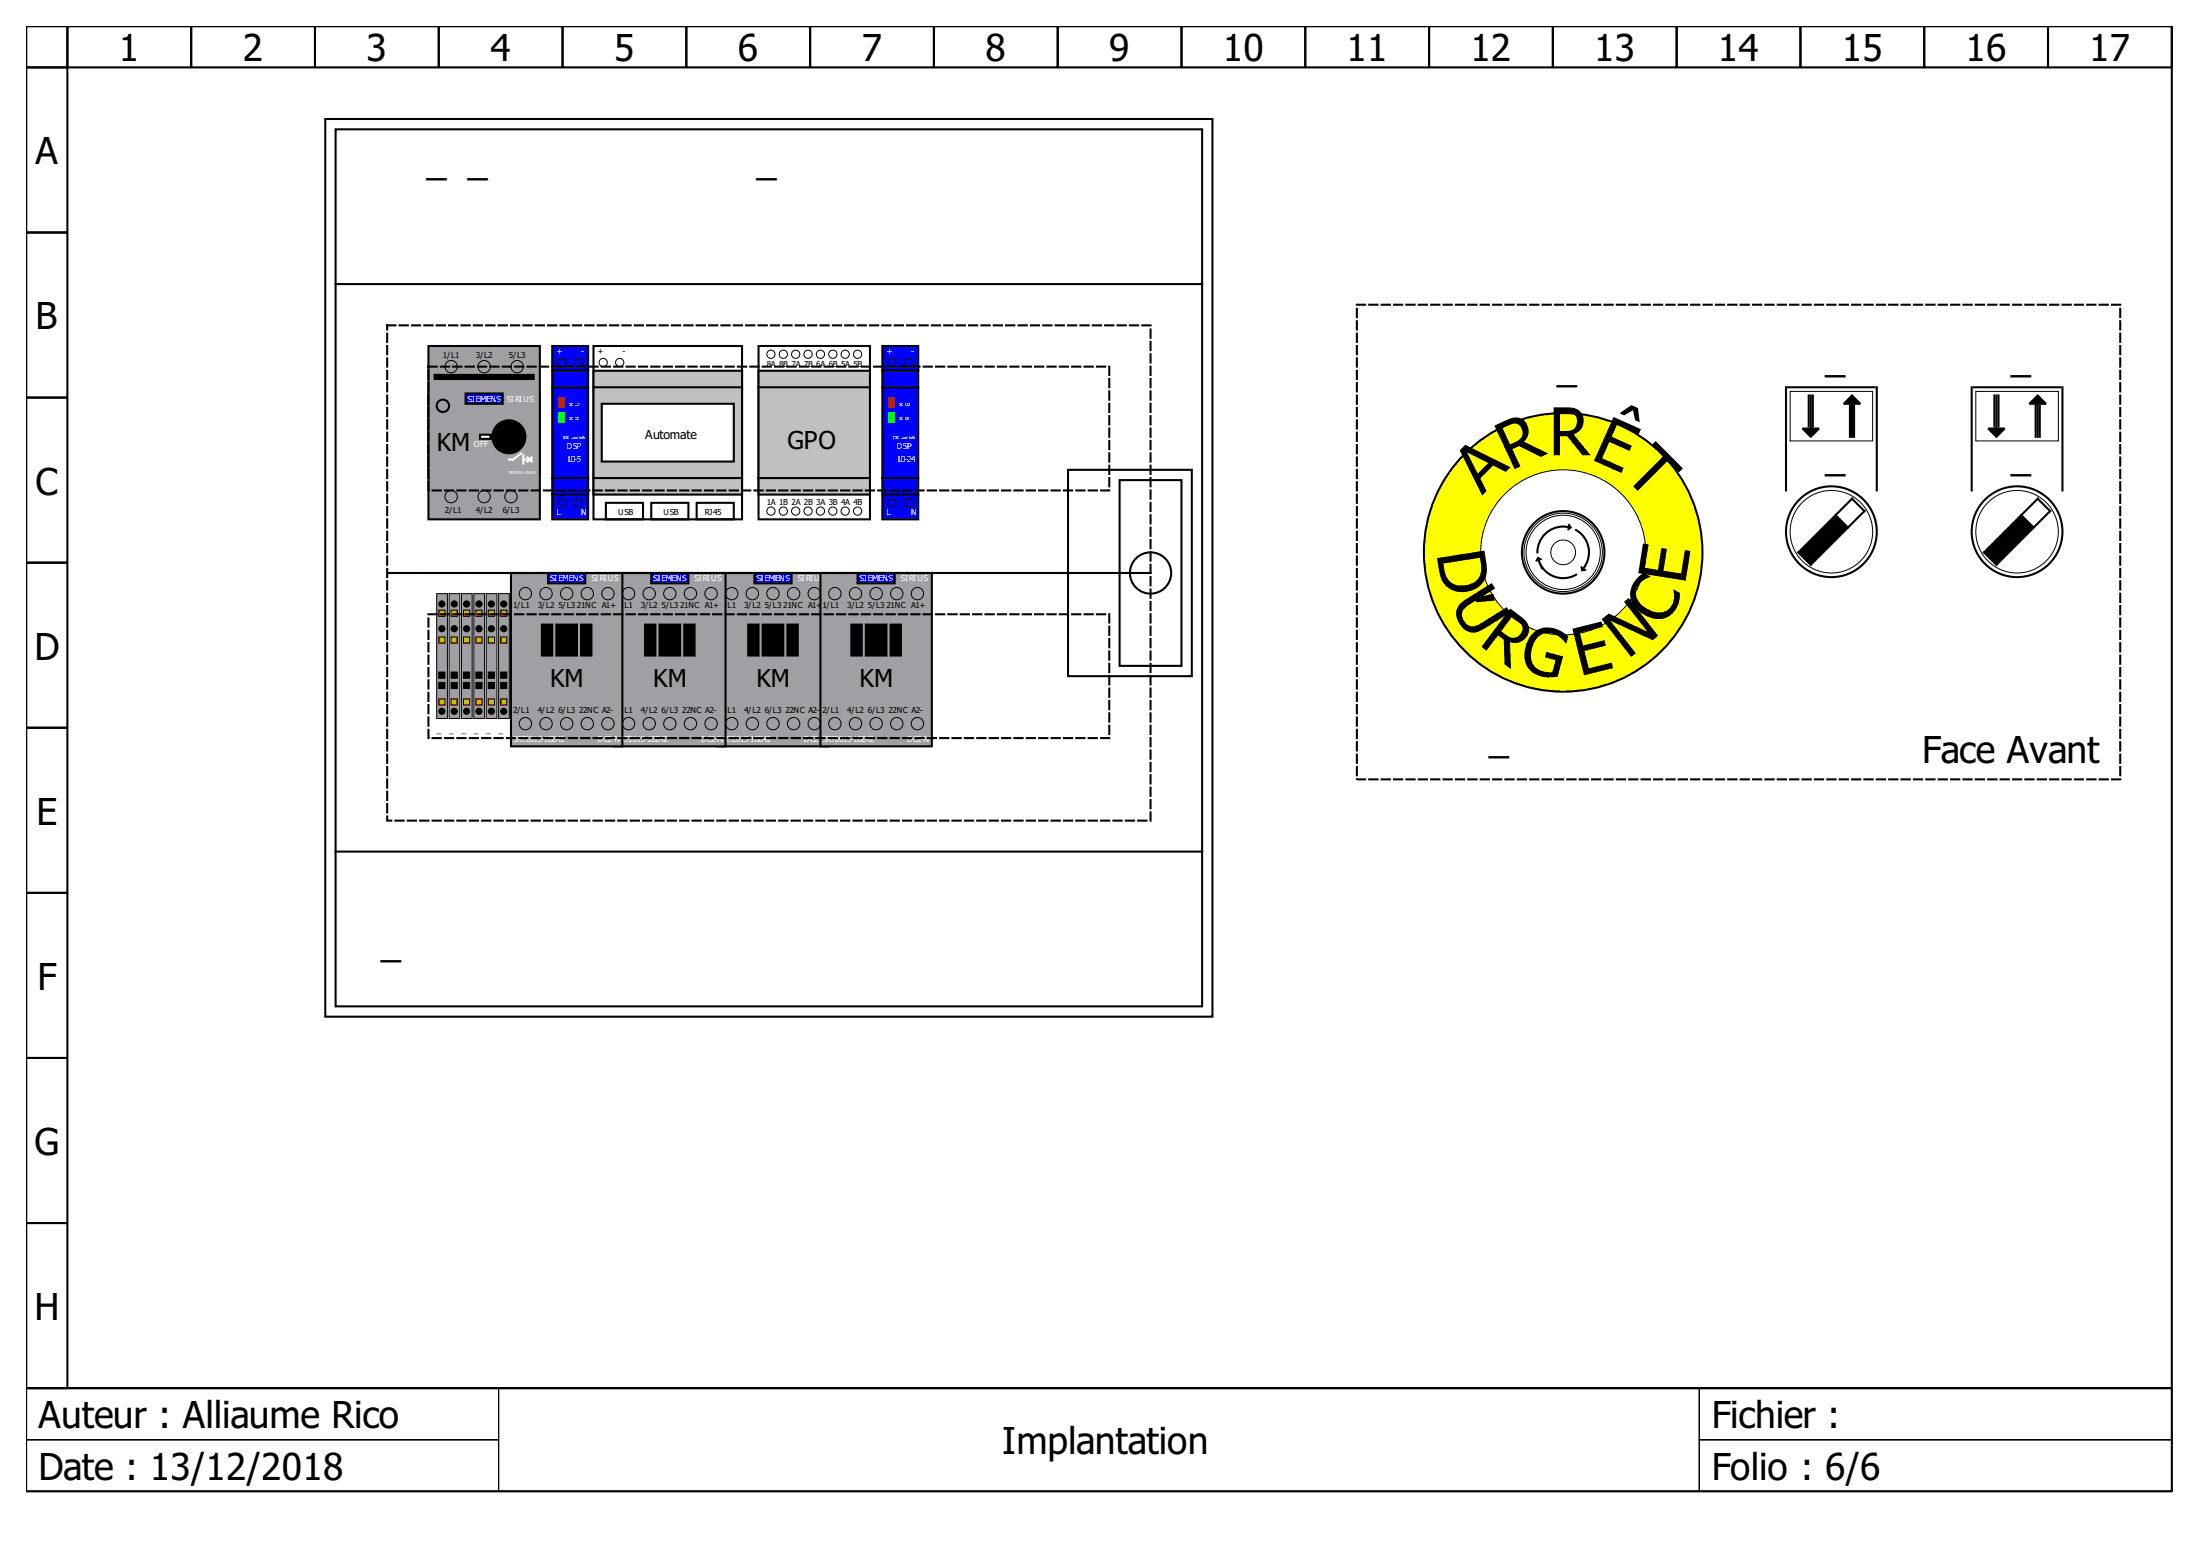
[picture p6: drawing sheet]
<svg xmlns="http://www.w3.org/2000/svg" width="297mm" height="210mm" viewBox="0 0 297 210" stroke-linecap="round" stroke-linejoin="round" font-family="sans-serif">
<g fill="none" stroke="#000" stroke-width=".28">
<path d="M3.5 3.5h289.7v183.9h-289.7zM3.5 3.5h5.6v5.6h-5.6zM3.5 9.1h5.6v22.3h-5.6zM9.1 3.5h16.7v5.6h-16.7zM25.8 3.5h16.7v5.6h-16.7zM42.5 3.5h16.7v5.6h-16.7zM59.2 3.5h16.8v5.6h-16.8zM76 3.5h16.7v5.6h-16.7zM92.7 3.5h16.7v5.6h-16.7zM109.4 3.5h16.7v5.6h-16.7zM126.1 3.5h16.7v5.6h-16.7zM142.8 3.5h16.7v5.6h-16.7z"/>
<path d="M159.5 3.5h16.7v5.6h-16.7zM176.2 3.5h16.8v5.6h-16.8zM193 3.5h16.7v5.6h-16.7zM209.7 3.5h16.7v5.6h-16.7zM226.4 3.5h16.7v5.6h-16.7zM243.1 3.5h16.7v5.6h-16.7zM259.8 3.5h16.7v5.6h-16.7zM276.5 3.5h16.7v5.6h-16.7zM3.5 31.4h5.6v22.3h-5.6zM3.5 53.7h5.6v22.3h-5.6zM80.1 46.7h20.1v23.4h-20.1zM3.5 76h5.6v22.2h-5.6z"/>
<path d="M81.8 67.9h5v2.2h-5zM87.9 67.9h5v2.2h-5zM94.1 67.9h5v2.2h-5zM3.5 98.2h5.6v22.3h-5.6zM3.5 120.5h5.6v22.3h-5.6zM3.5 142.8h5.6v22.3h-5.6zM3.5 165.1h5.6v22.3h-5.6zM3.5 187.4h289.7v13.9h-289.7z"/>
</g>
<g fill="none" stroke="#000" stroke-width=".14">
<path d="M3.5 187.4h63.8v6.9h-63.8zM3.5 194.3h63.8v7h-63.8zM67.3 187.4h162.1v13.9h-162.1zM229.4 187.4h63.8v6.9h-63.8zM229.4 194.3h63.8v7h-63.8z"/>
<circle cx="81.4" cy="48.9" r=".56"/>
<circle cx="83.7" cy="48.9" r=".56"/>
</g>
<path d="M183.2 41.1h103.1v64.1h-103.1z" fill="none" stroke="#000" stroke-width=".28" stroke-dasharray="1.1 .6"/>
<path d="M80.1 50h20.1v16.8h-20.1z" fill-rule="evenodd" fill="#c0c0c0" stroke="#000" stroke-width=".28"/>
<path d="M80.1 52.3h20.1M80.1 64.5h20.1" fill="none" stroke="#000" stroke-width=".28"/>
<path d="M81.2 54.5h17.9v7.8h-17.9z" fill-rule="evenodd" fill="#fff" stroke="#000" stroke-width=".28"/>
<path d="M119.1 46.7h4.9v23.4h-4.9z" fill-rule="evenodd" fill="#00f" stroke="#000" stroke-width=".28"/>
<g fill="none" stroke="#000" stroke-width=".14">
<circle cx="120.4" cy="48.9" r=".56"/>
<circle cx="122.7" cy="48.9" r=".56"/>
<circle cx="120.4" cy="67.9" r=".56"/>
<circle cx="122.7" cy="67.9" r=".56"/>
</g>
<path d="M119.1 50h4.9M119.1 52.3h4.9M119.1 66.8h4.9M119.1 64.5h4.9" fill="none" stroke="#000" stroke-width=".28"/>
<path d="M120 53.7h.8v1.4h-.8z" fill-rule="evenodd" fill="#f00"/>
<path d="M120 55.6h.8v1.4h-.8z" fill-rule="evenodd" fill="#0f0"/>
<path d="M96.8 77.3h15.1v23.4h-15.1z" fill-rule="evenodd" fill="#a0a0a4" stroke="#000" stroke-width=".28"/>
<g fill="none" stroke="#000" stroke-width=".14">
<circle cx="98.8" cy="80.1" r=".84"/>
<circle cx="98.8" cy="97.7" r=".84"/>
<circle cx="101.6" cy="80.1" r=".84"/>
<circle cx="101.6" cy="97.7" r=".84"/>
<circle cx="104.4" cy="80.1" r=".84"/>
<circle cx="104.4" cy="97.7" r=".84"/>
<circle cx="107.2" cy="80.1" r=".84"/>
<circle cx="107.2" cy="97.7" r=".84"/>
<circle cx="109.9" cy="80.1" r=".84"/>
<circle cx="109.9" cy="97.7" r=".84"/>
</g>
<g fill="#000" stroke="#000" stroke-width=".28">
<path d="M103 84.3h2.8v4.2h-2.8z" fill-rule="evenodd"/>
<path d="M106.3 84.3h1.4v4.2h-1.4z" fill-rule="evenodd"/>
</g>
<path d="M101.9 77.3h5v1.4h-5z" fill-rule="evenodd" fill="#00f" stroke="#000" stroke-width=".28"/>
<path d="M101 84.3h1.4v4.2h-1.4z" fill-rule="evenodd" fill="#000" stroke="#000" stroke-width=".28"/>
<path d="M82.9 77.3h15.1v23.4h-15.1z" fill-rule="evenodd" fill="#a0a0a4" stroke="#000" stroke-width=".28"/>
<g fill="none" stroke="#000" stroke-width=".14">
<circle cx="84.9" cy="80.1" r=".84"/>
<circle cx="84.9" cy="97.7" r=".84"/>
<circle cx="87.7" cy="80.1" r=".84"/>
<circle cx="87.7" cy="97.7" r=".84"/>
<circle cx="90.4" cy="80.1" r=".84"/>
<circle cx="90.4" cy="97.7" r=".84"/>
<circle cx="93.2" cy="80.1" r=".84"/>
<circle cx="93.2" cy="97.7" r=".84"/>
<circle cx="96" cy="80.1" r=".84"/>
<circle cx="96" cy="97.7" r=".84"/>
</g>
<g fill="#000" stroke="#000" stroke-width=".28">
<path d="M89 84.3h2.8v4.2h-2.8z" fill-rule="evenodd"/>
<path d="M92.4 84.3h1.4v4.2h-1.4z" fill-rule="evenodd"/>
</g>
<path d="M87.9 77.3h5v1.4h-5z" fill-rule="evenodd" fill="#00f" stroke="#000" stroke-width=".28"/>
<path d="M87.1 84.3h1.4v4.2h-1.4z" fill-rule="evenodd" fill="#000" stroke="#000" stroke-width=".28"/>
<path d="M110.8 77.3h15v23.4h-15z" fill-rule="evenodd" fill="#a0a0a4" stroke="#000" stroke-width=".28"/>
<g fill="none" stroke="#000" stroke-width=".14">
<circle cx="112.7" cy="80.1" r=".84"/>
<circle cx="112.7" cy="97.7" r=".84"/>
<circle cx="115.5" cy="80.1" r=".84"/>
<circle cx="115.5" cy="97.7" r=".84"/>
<circle cx="118.3" cy="80.1" r=".84"/>
<circle cx="118.3" cy="97.7" r=".84"/>
<circle cx="121.1" cy="80.1" r=".84"/>
<circle cx="121.1" cy="97.7" r=".84"/>
<circle cx="123.9" cy="80.1" r=".84"/>
<circle cx="123.9" cy="97.7" r=".84"/>
</g>
<g fill="#000" stroke="#000" stroke-width=".28">
<path d="M116.9 84.3h2.8v4.2h-2.8z" fill-rule="evenodd"/>
<path d="M120.2 84.3h1.4v4.2h-1.4z" fill-rule="evenodd"/>
</g>
<path d="M115.8 77.3h5v1.4h-5z" fill-rule="evenodd" fill="#00f" stroke="#000" stroke-width=".28"/>
<g fill="#000" stroke="#000" stroke-width=".28">
<path d="M268.4 57.8h2.3l-1.1 1.2z" fill-rule="evenodd"/>
<path d="M274 54.5l1.1-1.1 1.1 1.1z" fill-rule="evenodd"/>
<path d="M115 84.3h1.3v4.2h-1.3z" fill-rule="evenodd"/>
</g>
<path d="M266.2 52.3v13.9M266.5 52.3h11.7M269.3 53.4v4.2M269.6 53.4v4.4M269.8 53.4v4.2M274.8 54.5v4.5M275.1 54.5v4.5M275.4 54.8v4.2M278.5 52.3v13.9" fill="none" stroke="#000" stroke-width=".28"/>
<path d="M266.8 52.8h11.1v6.7h-11.1z" fill="none" stroke="#000" stroke-width=".14"/>
<circle cx="211.1" cy="74.6" r="18.8" fill="#ff0" stroke="#000" stroke-width=".28"/>
<circle cx="211.1" cy="74.6" r="11.1" fill="#fff" stroke="#000" stroke-width=".14"/>
<path d="M74.6 46.7h4.8v23.4h-4.8z" fill-rule="evenodd" fill="#00f" stroke="#000" stroke-width=".28"/>
<g fill="none" stroke="#000" stroke-width=".14">
<circle cx="75.9" cy="48.9" r=".56"/>
<circle cx="78.1" cy="48.9" r=".56"/>
<circle cx="75.9" cy="67.9" r=".56"/>
<circle cx="78.1" cy="67.9" r=".56"/>
</g>
<path d="M74.6 50h4.8M74.6 52.3h4.8M74.6 66.8h4.8M74.6 64.5h4.8" fill="none" stroke="#000" stroke-width=".28"/>
<path d="M75.4 53.7h.8v1.4h-.8z" fill-rule="evenodd" fill="#f00"/>
<path d="M75.4 55.6h.8v1.4h-.8z" fill-rule="evenodd" fill="#0f0"/>
<g fill="none" stroke="#000" stroke-width=".14">
<circle cx="104.1" cy="47.8" r=".56"/>
<circle cx="105.8" cy="47.8" r=".56"/>
<circle cx="107.4" cy="47.8" r=".56"/>
<circle cx="109.1" cy="47.8" r=".56"/>
<circle cx="110.8" cy="47.8" r=".56"/>
<circle cx="112.4" cy="47.8" r=".56"/>
<circle cx="114.1" cy="47.8" r=".56"/>
<circle cx="115.8" cy="47.8" r=".56"/>
<circle cx="107.4" cy="69" r=".56"/>
<circle cx="109.1" cy="69" r=".56"/>
<circle cx="110.8" cy="69" r=".56"/>
<circle cx="112.4" cy="69" r=".56"/>
<circle cx="114.1" cy="69" r=".56"/>
<circle cx="115.8" cy="69" r=".56"/>
</g>
<path d="M102.4 46.7h15.1v23.4h-15.1z" fill="none" stroke="#000" stroke-width=".28"/>
<path d="M102.4 50h15.1v16.8h-15.1z" fill-rule="evenodd" fill="#c0c0c0" stroke="#000" stroke-width=".28"/>
<path d="M102.4 52.3h15.1M102.4 64.5h15.1" fill="none" stroke="#000" stroke-width=".28"/>
<g fill="none" stroke="#000" stroke-width=".14">
<circle cx="104.1" cy="69" r=".56"/>
<circle cx="105.8" cy="69" r=".56"/>
</g>
<path d="M69 77.3h15v23.4h-15z" fill-rule="evenodd" fill="#a0a0a4" stroke="#000" stroke-width=".28"/>
<g fill="none" stroke="#000" stroke-width=".14">
<circle cx="70.9" cy="80.1" r=".84"/>
<circle cx="70.9" cy="97.7" r=".84"/>
<circle cx="73.7" cy="80.1" r=".84"/>
<circle cx="73.7" cy="97.7" r=".84"/>
<circle cx="76.5" cy="80.1" r=".84"/>
<circle cx="76.5" cy="97.7" r=".84"/>
<circle cx="79.3" cy="80.1" r=".84"/>
<circle cx="79.3" cy="97.7" r=".84"/>
<circle cx="82.1" cy="80.1" r=".84"/>
<circle cx="82.1" cy="97.7" r=".84"/>
</g>
<g fill="#000" stroke="#000" stroke-width=".28">
<path d="M75.1 84.3h2.8v4.2h-2.8z" fill-rule="evenodd"/>
<path d="M78.5 84.3h1.4v4.2h-1.4z" fill-rule="evenodd"/>
</g>
<path d="M74 77.3h5v1.4h-5z" fill-rule="evenodd" fill="#00f" stroke="#000" stroke-width=".28"/>
<path d="M73.2 84.3h1.4v4.2h-1.4z" fill-rule="evenodd" fill="#000" stroke="#000" stroke-width=".28"/>
<circle cx="66.3" cy="84.9" r=".42" fill="#000" stroke="#000" stroke-width=".14"/>
<path d="M65.6 80.1h1.5v16.9h-1.5z" fill-rule="evenodd" fill="#a0a0a4" stroke="#000" stroke-width=".14"/>
<path d="M65.9 94.3h.9v.9h-.9z" fill-rule="evenodd" fill="#ff8000" stroke="#000" stroke-width=".14"/>
<g fill="#000" stroke="#000" stroke-width=".14">
<path d="M65.9 90.7h.9v.9h-.9z" fill-rule="evenodd"/>
<circle cx="66.3" cy="96" r=".42"/>
</g>
<path d="M65.9 86h.9v.8h-.9z" fill-rule="evenodd" fill="#ff8000" stroke="#000" stroke-width=".14"/>
<path d="M65.9 92.1h.9v.8h-.9z" fill-rule="evenodd" fill="#000" stroke="#000" stroke-width=".14"/>
<path d="M65.9 82.4h.9v.8h-.9z" fill-rule="evenodd" fill="#ff8000" stroke="#000" stroke-width=".14"/>
<g fill="#000" stroke="#000" stroke-width=".14">
<circle cx="66.3" cy="81.5" r=".42"/>
<circle cx="66.3" cy="84.9" r=".42"/>
<circle cx="68" cy="84.9" r=".42"/>
</g>
<path d="M67.3 80.1h1.5v16.9h-1.5z" fill-rule="evenodd" fill="#a0a0a4" stroke="#000" stroke-width=".14"/>
<path d="M67.6 94.3h.8v.9h-.8z" fill-rule="evenodd" fill="#ff8000" stroke="#000" stroke-width=".14"/>
<g fill="#000" stroke="#000" stroke-width=".14">
<path d="M67.6 90.7h.8v.9h-.8z" fill-rule="evenodd"/>
<circle cx="68" cy="96" r=".42"/>
</g>
<path d="M67.6 86h.8v.8h-.8z" fill-rule="evenodd" fill="#ff8000" stroke="#000" stroke-width=".14"/>
<path d="M67.6 92.1h.8v.8h-.8z" fill-rule="evenodd" fill="#000" stroke="#000" stroke-width=".14"/>
<path d="M67.6 82.4h.8v.8h-.8z" fill-rule="evenodd" fill="#ff8000" stroke="#000" stroke-width=".14"/>
<g fill="#000" stroke="#000" stroke-width=".14">
<circle cx="64.7" cy="84.9" r=".42"/>
<circle cx="68" cy="81.5" r=".42"/>
<circle cx="68" cy="84.9" r=".42"/>
</g>
<path d="M64 80.1h1.4v16.9h-1.4z" fill-rule="evenodd" fill="#a0a0a4" stroke="#000" stroke-width=".14"/>
<path d="M64.3 94.3h.8v.9h-.8z" fill-rule="evenodd" fill="#ff8000" stroke="#000" stroke-width=".14"/>
<g fill="#000" stroke="#000" stroke-width=".14">
<path d="M64.3 90.7h.8v.9h-.8z" fill-rule="evenodd"/>
<circle cx="64.7" cy="96" r=".42"/>
</g>
<path d="M64.3 86h.8v.8h-.8z" fill-rule="evenodd" fill="#ff8000" stroke="#000" stroke-width=".14"/>
<path d="M64.3 92.1h.8v.8h-.8z" fill-rule="evenodd" fill="#000" stroke="#000" stroke-width=".14"/>
<path d="M64.3 82.4h.8v.8h-.8z" fill-rule="evenodd" fill="#ff8000" stroke="#000" stroke-width=".14"/>
<g fill="#000" stroke="#000" stroke-width=".14">
<circle cx="63" cy="84.9" r=".42"/>
<circle cx="64.7" cy="81.5" r=".42"/>
<circle cx="64.7" cy="84.9" r=".42"/>
</g>
<path d="M62.3 80.1h1.5v16.9h-1.5z" fill-rule="evenodd" fill="#a0a0a4" stroke="#000" stroke-width=".14"/>
<path d="M62.6 94.3h.8v.9h-.8z" fill-rule="evenodd" fill="#ff8000" stroke="#000" stroke-width=".14"/>
<g fill="#000" stroke="#000" stroke-width=".14">
<path d="M62.6 90.7h.8v.9h-.8z" fill-rule="evenodd"/>
<circle cx="63" cy="96" r=".42"/>
</g>
<path d="M62.6 86h.8v.8h-.8z" fill-rule="evenodd" fill="#ff8000" stroke="#000" stroke-width=".14"/>
<path d="M62.6 92.1h.8v.8h-.8z" fill-rule="evenodd" fill="#000" stroke="#000" stroke-width=".14"/>
<path d="M62.6 82.4h.8v.8h-.8z" fill-rule="evenodd" fill="#ff8000" stroke="#000" stroke-width=".14"/>
<g fill="#000" stroke="#000" stroke-width=".14">
<circle cx="59.7" cy="84.9" r=".42"/>
<circle cx="63" cy="81.5" r=".42"/>
<circle cx="63" cy="84.9" r=".42"/>
</g>
<path d="M59 80.1h1.4v16.9h-1.4z" fill-rule="evenodd" fill="#a0a0a4" stroke="#000" stroke-width=".14"/>
<path d="M59.2 94.3h.9v.9h-.9z" fill-rule="evenodd" fill="#ff8000" stroke="#000" stroke-width=".14"/>
<g fill="#000" stroke="#000" stroke-width=".14">
<path d="M59.2 90.7h.9v.9h-.9z" fill-rule="evenodd"/>
<circle cx="59.7" cy="96" r=".42"/>
</g>
<path d="M59.2 86h.9v.8h-.9z" fill-rule="evenodd" fill="#ff8000" stroke="#000" stroke-width=".14"/>
<path d="M59.2 92.1h.9v.8h-.9z" fill-rule="evenodd" fill="#000" stroke="#000" stroke-width=".14"/>
<path d="M59.2 82.4h.9v.8h-.9z" fill-rule="evenodd" fill="#ff8000" stroke="#000" stroke-width=".14"/>
<g fill="#000" stroke="#000" stroke-width=".14">
<circle cx="59.7" cy="81.5" r=".42"/>
<circle cx="59.7" cy="84.9" r=".42"/>
<circle cx="61.3" cy="84.9" r=".42"/>
</g>
<path d="M60.6 80.1h1.5v16.9h-1.5z" fill-rule="evenodd" fill="#a0a0a4" stroke="#000" stroke-width=".14"/>
<path d="M60.9 94.3h.8v.9h-.8z" fill-rule="evenodd" fill="#ff8000" stroke="#000" stroke-width=".14"/>
<g fill="#000" stroke="#000" stroke-width=".14">
<path d="M60.9 90.7h.8v.9h-.8z" fill-rule="evenodd"/>
<circle cx="61.3" cy="96" r=".42"/>
</g>
<path d="M60.9 86h.8v.8h-.8z" fill-rule="evenodd" fill="#ff8000" stroke="#000" stroke-width=".14"/>
<path d="M60.9 92.1h.8v.8h-.8z" fill-rule="evenodd" fill="#000" stroke="#000" stroke-width=".14"/>
<path d="M60.9 82.4h.8v.8h-.8z" fill-rule="evenodd" fill="#ff8000" stroke="#000" stroke-width=".14"/>
<g fill="#000" stroke="#000" stroke-width=".14">
<path d="M207.6 75.2l.6 .3-.8 .3z" fill-rule="evenodd"/>
<path d="M211.8 70.7l.4 .5-.5 .4z" fill-rule="evenodd"/>
<path d="M213.4 76.5l.7 .5-.5 .1z" fill-rule="evenodd"/>
<circle cx="61.3" cy="81.5" r=".42"/>
<circle cx="61.3" cy="84.9" r=".42"/>
</g>
<g fill="none" stroke="#000" stroke-width=".28">
<path d="M57.8 53.1h15.1v10.9h-15.1zM241.1 52.3v13.9M241.4 52.3h11.7M244.2 53.4v4.2M244.5 53.4v4.4M244.8 53.4v4.2M249.8 54.5v4.5M250.1 54.5v4.5M250.3 54.8v4.2M253.4 52.3v13.9M207.8 75.8a3.5 3.5 0 0 0 5 1.8M211.7 71.1a3.5 3.5 0 0 0-4.1 3.5"/>
<path d="M212.8 71.5a3.5 3.5 0 0 1 .9 5.3M242.8 74.6l7.3-7.3 1.6 1.7-7.2 7.2zM247.8 69.8l-4.7 4.8M247.8 69.5l1.7 1.7M248.1 69.8l-5 5M248.1 70.1l-4.7 4.7M248.4 70.4l-4.8 4.7M248.4 70.1l-5 5M248.7 70.7l-4.8 4.7M248.7 70.4l-5.1 5M248.9 70.9l-4.7 4.8M248.9 70.7l-5 5"/>
<path d="M249.2 71.2l-4.7 4.8M249.2 70.9l-5 5.1M272.9 69.8l-4.7 4.8M272.9 69.5l1.7 1.7M273.2 69.8l-5 5M273.2 70.1l-4.8 4.7M273.5 70.4l-4.8 4.7M273.5 70.1l-5.1 5M273.7 70.7l-4.7 4.7M273.7 70.4l-5 5M274 70.9l-4.7 4.8M274 70.7l-5 5"/>
<path d="M274.3 71.2l-4.7 4.8M274.3 70.9l-5 5.1M275.1 67.3l1.7 1.7-7.2 7.2-1.7-1.6z"/>
<circle cx="211.1" cy="74.6" r="5.6"/>
<circle cx="247.3" cy="71.8" r="6.1"/>
<circle cx="272.3" cy="71.8" r="6.1"/>
</g>
<g fill="none" stroke="#000" stroke-width=".14">
<path d="M241.7 52.8h11.1v6.7h-11.1zM207.8 75.6l.3 1.2M211.3 71.1h.5M214.1 76.2l-.3 .5"/>
<circle cx="211.1" cy="74.6" r="5"/>
<circle cx="211.1" cy="74.6" r="5.3"/>
<circle cx="211.1" cy="74.6" r="1.67"/>
<circle cx="247.3" cy="71.8" r="5.6"/>
<circle cx="272.3" cy="71.8" r="5.6"/>
</g>
<g fill="#000" stroke="#000" stroke-width=".28">
<path d="M243.4 57.8h2.2l-1.1 1.2z" fill-rule="evenodd"/>
<path d="M248.9 54.5l1.2-1.1 1.1 1.1z" fill-rule="evenodd"/>
</g>
<path d="M57.8 46.7h15.1v23.4h-15.1z" fill-rule="evenodd" fill="#a0a0a4" stroke="#000" stroke-width=".28"/>
<path d="M58.7 50.6h13.4v.6h-13.4z" fill-rule="evenodd" fill="#000" stroke="#000" stroke-width=".28"/>
<g fill="none" stroke="#000" stroke-width=".14">
<circle cx="60.9" cy="49.5" r=".84"/>
<circle cx="65.4" cy="49.5" r=".84"/>
<circle cx="69.8" cy="49.5" r=".84"/>
<circle cx="60.9" cy="67" r=".84"/>
<circle cx="65.4" cy="67" r=".84"/>
<circle cx="69" cy="67" r=".84"/>
</g>
<path d="M62.9 53.1h5v1.4h-5z" fill-rule="evenodd" fill="#00f" stroke="#000" stroke-width=".28"/>
<g fill="#000" stroke="#000" stroke-width=".28">
<path d="M64.8 58.7h5.3v.5h-5.3z" fill-rule="evenodd"/>
<circle cx="68.7" cy="59" r="2.23"/>
</g>
<g fill="none" stroke="#000" stroke-width=".28">
<path d="M43.9 16.1h119.8v121.1h-119.8zM45.3 17.5h117v118.3h-117zM45.3 38.3h117M144.2 63.4h16.7v27.9h-16.7zM151.2 64.8h8.3v25.1h-8.3zM45.3 115h117"/>
<circle cx="59.8" cy="54.8" r=".84"/>
<circle cx="155.3" cy="77.3" r="2.79"/>
</g>
<path d="M65.1 59h.8M70.4 61.2l-1.1 .8h-.6M70.7 62h1.1M70.7 61.5v1.1M71.2 61.7l.6 .6M71.8 61.7l-.6 .6" fill="none" stroke="#fff" stroke-width=".28"/>
<path d="M52.3 43.9h103v33.4h-103zM57.8 49.5h92v16.7h-92zM52.3 77.3h103v33.5h-103zM57.8 82.9h92v16.7h-92z" fill="none" stroke="#000" stroke-width=".28" stroke-dasharray="1.1 .6"/>
<g font-size="8.9">
<text x="203.9" y="63.6" transform="rotate(-25 203.9 63.6)">R</text>
<text x="209.1" y="61.5">R</text>
<text x="214.6" y="61.9" transform="rotate(24 214.6 61.9)">Ê</text>
<text x="219" y="64.1" transform="rotate(45 219 64.1)">T</text>
<text x="200.2" y="66.9" transform="rotate(-45 200.2 66.9)">A</text>
<text x="193.9" y="74.7" transform="rotate(81 193.9 74.7)">D'</text>
<text x="195.6" y="81.6" transform="rotate(58 195.6 81.6)">U</text>
<text x="227.5" y="79" transform="rotate(-81 227.5 79)">E</text>
<text x="199.5" y="86.9" transform="rotate(37 199.5 86.9)">R</text>
<text x="219.7" y="89.1" transform="rotate(-38 219.7 89.1)">N</text>
<text x="224.7" y="84.8" transform="rotate(-61 224.7 84.8)">C</text>
<text x="204.9" y="90.3" transform="rotate(15 204.9 90.3)">G</text>
<text x="213.2" y="91.3" transform="rotate(-14 213.2 91.3)">E</text>
</g>
<g font-size="5">
<text x="16.1" y="8.3">1</text>
<text x="32.8" y="8.3">2</text>
<text x="49.5" y="8.3">3</text>
<text x="66.2" y="8.3">4</text>
<text x="82.9" y="8.3">5</text>
<text x="99.6" y="8.3">6</text>
<text x="116.3" y="8.3">7</text>
<text x="133.1" y="8.3">8</text>
<text x="149.8" y="8.3">9</text>
<text x="165.1" y="8.3">10</text>
<text x="181.8" y="8.3">11</text>
<text x="198.5" y="8.3">12</text>
<text x="215.2" y="8.3">13</text>
<text x="231.9" y="8.3">14</text>
<text x="248.7" y="8.3">15</text>
<text x="265.4" y="8.3">16</text>
<text x="282.1" y="8.3">17</text>
<text x="4.8" y="22.2">A</text>
<text x="57.6" y="23.6">_ _</text>
<text x="102.1" y="23.6">_</text>
<text x="4.8" y="44.5">B</text>
<text x="210.2" y="51.6">_</text>
<text x="246.4" y="50.2">_</text>
<text x="271.5" y="50.2">_</text>
<text x="246.4" y="63.6">_</text>
<text x="271.5" y="63.6">_</text>
<text x="4.8" y="66.8">C</text>
<text x="4.6" y="89">D</text>
<text x="201" y="101.6">_</text>
<text x="259.5" y="103">Face Avant</text>
<text x="4.9" y="111.3">E</text>
<text x="51.4" y="129.2">_</text>
<text x="5.1" y="133.6">F</text>
<text x="4.6" y="155.9">G</text>
<text x="4.6" y="178.2">H</text>
<text x="5.2" y="192.8">Auteur : Alliaume Rico</text>
<text x="135.3" y="196.3">Implantation</text>
<text x="231.1" y="192.8">Fichier :</text>
<text x="5.2" y="199.8">Date : 13/12/2018</text>
<text x="231.1" y="199.8">Folio : 6/6</text>
</g>
<g font-size="3.3">
<text x="59" y="60.9">KM</text>
<text x="106.3" y="60.6">GPO</text>
<text x="74.3" y="92.7">KM</text>
<text x="88.2" y="92.7">KM</text>
<text x="102.1" y="92.7">KM</text>
<text x="116.1" y="92.7">KM</text>
</g>
<text font-size="1.7" x="87.1" y="59.2">Automate</text>
<g font-size="1.1" fill="#fff">
<text x="75.1" y="47.8">+</text>
<text x="78.5" y="47.8">-</text>
<text x="119.7" y="47.8">+</text>
<text x="123" y="47.8">-</text>
<text x="63.1" y="54.2">SIEMENS SIRIUS</text>
<text x="64" y="60.4">OFF</text>
<text x="76.5" y="62.3">10-5</text>
<text x="76.5" y="60.6">DSP</text>
<text x="121.1" y="62.3">10-24</text>
<text x="121.1" y="60.6">DSP</text>
<text x="75.1" y="69.5">L</text>
<text x="78.5" y="69.5">N</text>
<text x="119.7" y="69.5">L</text>
<text x="123" y="69.5">N</text>
<text x="74.3" y="78.5">SIEMENS</text>
<text x="79.9" y="78.5">SIRIU</text>
<text x="82.9" y="78.5">S</text>
<text x="88.2" y="78.5">SIEMENS</text>
<text x="93.8" y="78.5">SIRIU</text>
<text x="96.8" y="78.5">S</text>
<text x="102.1" y="78.5">SIEMENS</text>
<text x="107.7" y="78.5">SIRIU</text>
<text x="110.8" y="78.5">S</text>
<text x="116.1" y="78.5">SIEMENS</text>
<text x="121.6" y="78.5">SIRIUS</text>
<text x="69.3" y="100.2">3RT2015-1BB42</text>
<text x="80.7" y="100.2">DC24</text>
<text x="83.2" y="100.2">3RT2015-1BB42</text>
<text x="83.2" y="100.2">V</text>
<text x="94.6" y="100.2">DC24</text>
<text x="97.1" y="100.2">3RT2015-1BB42</text>
<text x="97.1" y="100.2">V</text>
<text x="108.5" y="100.2">DC24</text>
<text x="111.1" y="100.2">V</text>
<text x="111.1" y="100.2">3RT2015-1BB42</text>
<text x="122.5" y="100.2">DC24V</text>
</g>
<g font-size="1.1">
<text x="80.7" y="47.8">+</text>
<text x="84" y="47.8">-</text>
<text x="59.8" y="48.4">1/L1</text>
<text x="64.3" y="48.4">3/L2</text>
<text x="68.7" y="48.4">5/L3</text>
<text x="103.5" y="49.5">8A 8B 7A 7B 6A 6B 5A 5B</text>
<text x="60.1" y="69.3">2/L1</text>
<text x="64.3" y="69.3">4/L2</text>
<text x="67.9" y="69.3">6/L3</text>
<text x="83.5" y="69.5">USB</text>
<text x="89.6" y="69.5">USB</text>
<text x="95.2" y="69.5">RJ45</text>
<text x="103.5" y="68.2">1A 1B 2A 2B 3A 3B 4A 4B</text>
<text x="69.3" y="82.1">1/L1</text>
<text x="72.6" y="82.1">3/L2</text>
<text x="75.4" y="82.1">5/L3</text>
<text x="77.9" y="82.1">21NC A1+</text>
<text x="83.2" y="82.1">1/</text>
<text x="84.3" y="82.1">L1</text>
<text x="86.5" y="82.1">3/L2</text>
<text x="89.3" y="82.1">5/L3</text>
<text x="91.8" y="82.1">21NC A1+</text>
<text x="97.1" y="82.1">1/</text>
<text x="98.2" y="82.1">L1</text>
<text x="100.5" y="82.1">3/L2</text>
<text x="103.3" y="82.1">5/L3</text>
<text x="105.8" y="82.1">21NC A1+</text>
<text x="111.1" y="82.1">1/</text>
<text x="112.2" y="82.1">L1</text>
<text x="114.4" y="82.1">3/L2</text>
<text x="117.2" y="82.1">5/L3</text>
<text x="119.7" y="82.1">21NC A1+</text>
<text x="59" y="98.9">_</text>
<text x="60.6" y="98.9">_</text>
<text x="62.3" y="98.9">_</text>
<text x="64" y="98.9">_</text>
<text x="65.6" y="98.9">_</text>
<text x="67.3" y="98.9">_</text>
<text x="69.3" y="96.3">2/L1</text>
<text x="72.6" y="96.3">4/L2</text>
<text x="75.4" y="96.3">6/L3</text>
<text x="78.2" y="96.3">22NC A2-</text>
<text x="83.2" y="96.3">2/</text>
<text x="84.3" y="96.3">L1</text>
<text x="86.5" y="96.3">4/L2</text>
<text x="89.3" y="96.3">6/L3</text>
<text x="92.1" y="96.3">22NC A2-</text>
<text x="97.1" y="96.3">2/</text>
<text x="98.2" y="96.3">L1</text>
<text x="100.5" y="96.3">4/L2</text>
<text x="103.3" y="96.3">6/L3</text>
<text x="106" y="96.3">22NC A2-</text>
<text x="111.1" y="96.3">2/</text>
<text x="112.2" y="96.3">L1</text>
<text x="114.4" y="96.3">4/L2</text>
<text x="117.2" y="96.3">6/L3</text>
<text x="120" y="96.3">22NC A2-</text>
</g>
<g font-size=".6" fill="#fff">
<text x="76" y="59.2">TDK Lambda</text>
<text x="76.8" y="54.8">DC LO</text>
<text x="76.8" y="56.7">DC OK</text>
<text x="120.5" y="59.2">TDK Lambda</text>
<text x="121.4" y="54.8">DC LO</text>
<text x="121.4" y="56.7">DC OK</text>
<text x="68.7" y="64">3RV2011-0KA10</text>
</g>
</svg>
